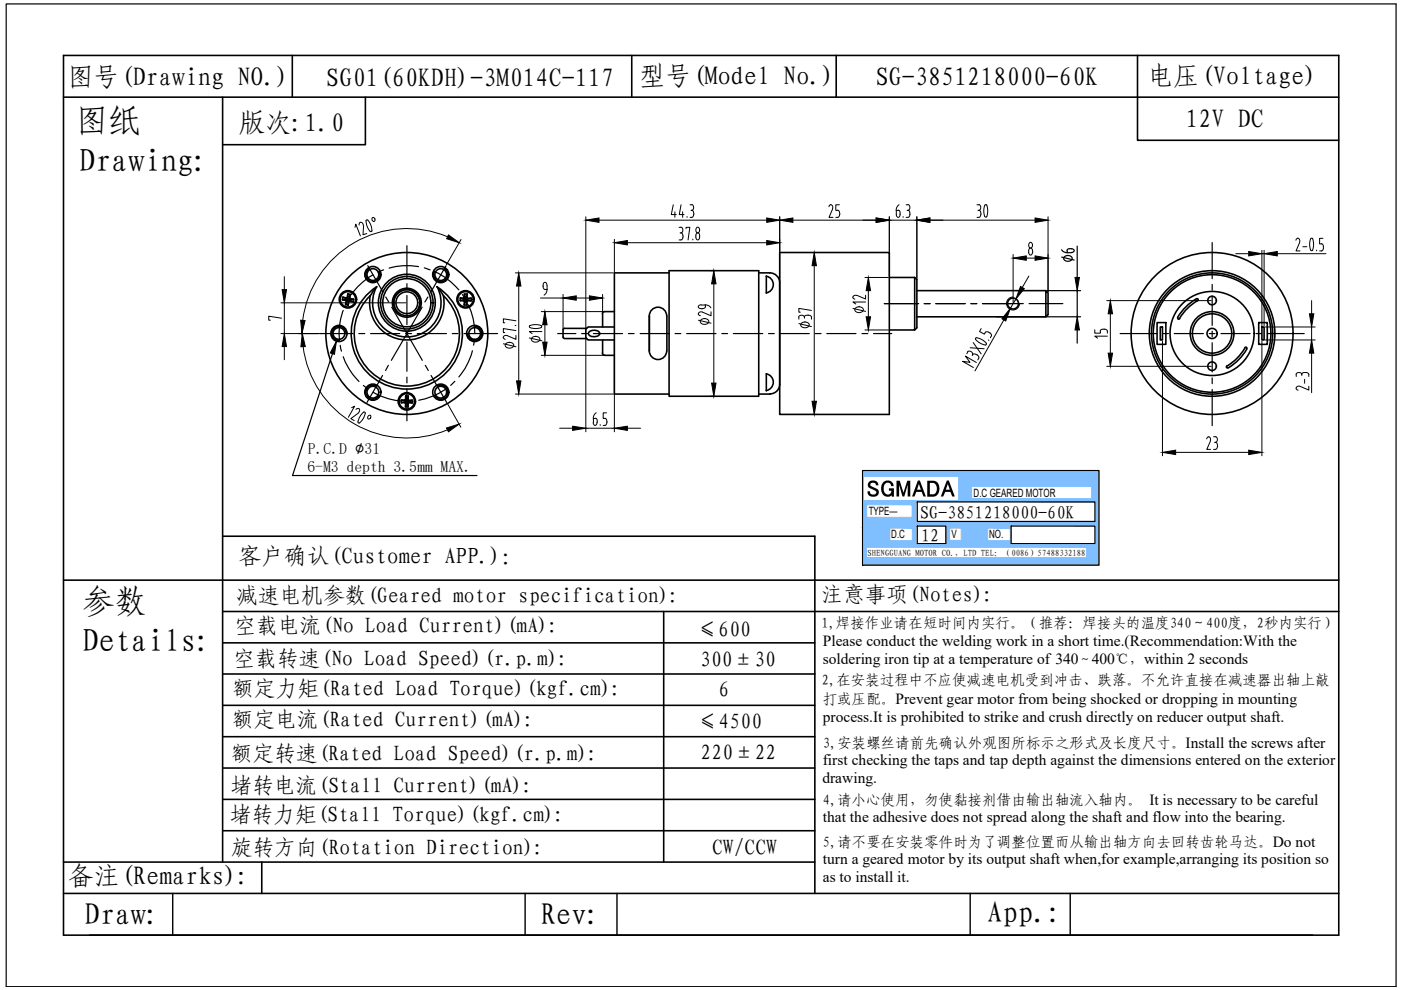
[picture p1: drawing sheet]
<svg xmlns="http://www.w3.org/2000/svg" width="297mm" height="210mm" viewBox="0 0 297 210" stroke-linecap="round" stroke-linejoin="round" font-family="sans-serif">
<!-- layer: 0 -->
<path d="M1.3 .8h294.7v208.4h-294.7zM182.9 99.8h50.1v20h-50.1zM194.5 106.4h37.7v4.2h-37.7zM194.5 111.5h6v3.8h-6zM214.4 111.5h17.8v3.8h-17.8z" fill="none" stroke="#000" stroke-width=".25"/>
<g fill="none" stroke="#000" stroke-width=".34">
<path d="M13.5 11.8h270.3v186.5h-270.3zM62 11.8v8.8M133.9 11.8v8.8M177.3 11.8v8.8M241.2 11.8v17.9h42.6M13.5 20.6h270.3M47.2 20.6v162.2M77.5 20.6v10.1h-30.3M78.3 56.9a1.5 1.5 0 0 0-.6 2 1.5 1.5 0 0 0 2.1 .6 1.5 1.5 0 0 0 .6-2M94.2 56.9a1.5 1.5 0 0 1 .6 2 1.5 1.5 0 0 1-2.1 .6 1.5 1.5 0 0 1-.6-2M141.9 57.4h19v26.6h-19zM141.9 57.9h-11.6v25.7h11.6"/>
<path d="M160.9 57.9h2.3M162.5 58.5v3.6a1.8 1.8 0 0 0 1.5-1.8 1.8 1.8 0 0 0-1.5-1.7M163.2 57.9a2.1 2.1 0 0 1 2.1 2.1v21.5M165.3 53.5h23.3v34.4h-23.3zM188.6 58.8h5.3M193.9 58.8v11.2h-5.3M193.9 58.8l.5 .5v10.2l-.5 .5M72.6 63.6l1.2-.1-.4 .2M72.7 63l.9 .2 .1-.9 .6 .1-.2 .9 .9 .1-.1 .6-.9-.2-.2 .9-.5-.1 .1-.9-.8-.1zM72.7 63l1.1 .5-.2-.3M73.4 70.7a1.5 1.5 0 0 0-1.6-1.5 1.5 1.5 0 0 0-1.4 1.6 1.5 1.5 0 0 0 1.5 1.4M73.7 62.3l.1 1.2 .5-1.1"/>
<path d="M74 63.8l-.2-.3v1.2M74.1 63.3l-.3 .2-.5 1.1M75 63.4l-1.2 .1 1.1 .5M78.5 62.7a7.9 7.9 0 0 0 7.8 9.4 7.9 7.9 0 0 0 7.7-9.4M78.5 62.7l1.4-1.9a11.8 11.8 0 0 0-2.6 17.6 11.8 11.8 0 0 0 17.9 0 11.8 11.8 0 0 0-2.6-17.6l1.4 1.9a11.2 11.2 0 0 1 .2 15.8 11.2 11.2 0 0 1-15.9 .1 11.2 11.2 0 0 1 .2-15.9M79.9 60.8a7.3 7.3 0 0 0 6.4 10.6 7.3 7.3 0 0 0 6.4-10.6M84.7 66.5a2.77 2.77 0 0 1-.5-4.1 2.77 2.77 0 0 1 4.1 0 2.77 2.77 0 0 1-.5 4.1M84.7 66.5a2.77 2.77 0 0 0 3.1 0M97.6 63.2h.9v-.9h.6l-.1 .9h.9v.6h-.9v.9h-.6l.1-.9-.9-.1zM97.6 63.2l1.1 .3-.2-.3M97.6 63.7l1.1-.2-.2 .3M98.4 64.7l.3-1.2 .3 1.2"/>
<path d="M98.5 62.3l.2 1.2 .4-1.2M99 63.2l-.3 .3 1.2-.3M99 63.8l-.3-.3 1.2 .3M100.6 69.2a1.5 1.5 0 0 1 1.5 1.5 1.5 1.5 0 0 1-1.4 1.5 1.5 1.5 0 0 1-1.6-1.5M119.4 71.5l.3 .2M119.7 69.6l-.3 .3v1.6M119.7 69.6h4.7M119.7 71.8h4.7M124.9 70.4a1.51 1.51 0 0 1 2.3 .3 1.44 1.44 0 0 1-2.4 .1zM127.7 74.9l.1 .2 .4 .2h2.1M127.8 72.1v2.8M130.3 66.1h-2.1l-.4 .2v3"/>
<path d="M130.3 69.3h-5.6l-.5 .5v1.8l.5 .5h5.6M137.7 74.4a1.84 1.84 0 0 0 1.8 1.8 1.84 1.84 0 0 0 1.9-1.8M141.4 67a1.84 1.84 0 0 0-1.9-1.9 1.84 1.84 0 0 0-1.8 1.9v7.4M141.4 67v7.4M162.5 79.3a1.8 1.8 0 0 1 1.5 1.7 1.8 1.8 0 0 1-1.5 1.8M162.5 79.3v3.6M194.4 67.2h27.3l.5-.5v-4.6l-.5-.5v5.6M194.4 61.6h27.3M245.3 68.4h1.9v4.6h-1.9zM246 69.3h.5v2.8h-.5zM249.7 67.3l.1 .3h.3M253.9 63.8l.1-.2-.1-.3a9.8 9.8 0 0 0-4.2 4"/>
<path d="M253.9 63.7a10.7 10.7 0 0 0-3.8 3.8M263.9 73.7l.4-.1v.4M264 73.8a11 11 0 0 1-4 3.9v.2l.4 .1M264.4 74a11.2 11.2 0 0 1-4 4M266.9 68.4h1.8v4.6h-1.8zM267.5 69.3h.5v2.8h-.5zM79.8 81.8a1.5 1.5 0 0 0-2.1 .6 1.5 1.5 0 0 0 .6 2.1 1.5 1.5 0 0 0 2.1-.7M85.1 84.8l1.2 .3-.3-.3M86 86.2l.5 .1M86 83.9l.3 1.2 .3-1.1M86.5 84.9l-.2 .2-1.2 .3M86.5 85.4l-.2-.3 .2 1.2"/>
<path d="M86.6 84l-.1 .9h.9v.5h-.9v.9M86.6 84l-.6-.1v.9h-.9v.6h.9v.8M87.4 84.9l-1.1 .2-.3 .3M87.4 85.4l-1.1-.3-.3 1.2M92.7 81.8a1.5 1.5 0 0 1 2.1 .6 1.5 1.5 0 0 1-.6 2.1 1.5 1.5 0 0 1-2.1-.7M160.9 83.6h2.4M165.3 81.5a2.05 2.05 0 0 1-2.1 2M47.2 113.7h125.6v75.7M13.5 123h270.3M47.2 136.3h125.6M47.2 129.7h236.6M140.7 129.7v53.1"/>
<path d="M47.2 156.2h125.6M47.2 149.5h125.6M47.2 142.9h125.6M47.2 176.1h125.6M47.2 169.5h125.6M47.2 162.8h125.6M13.5 189.4h270.3M13.5 182.8h159.3M55.5 182.8v6.6"/>
<circle cx="79.1" cy="58.2" r="1.71"/>
<circle cx="79.1" cy="58.2" r="1.25"/>
<circle cx="93.5" cy="58.2" r="1.71"/>
<circle cx="93.5" cy="58.2" r="1.25"/>
<circle cx="71.9" cy="70.7" r="1.71"/>
<circle cx="71.9" cy="70.7" r="1.25"/>
<circle cx="73.8" cy="63.5" r="1.84"/>
<circle cx="73.8" cy="63.5" r="1.63"/>
<circle cx="86.3" cy="70.7" r="17.2"/>
<circle cx="86.3" cy="64.2" r="5.1"/>
<circle cx="86.3" cy="64.2" r="6"/>
<circle cx="86.3" cy="64.2" r="5.6"/>
<circle cx="86.3" cy="64.2" r="3.1"/>
<circle cx="86.3" cy="64.2" r="2.31"/>
<circle cx="98.7" cy="63.5" r="1.84"/>
<circle cx="98.7" cy="63.5" r="1.63"/>
<circle cx="100.6" cy="70.7" r="1.71"/>
<circle cx="100.6" cy="70.7" r="1.25"/>
<circle cx="214.8" cy="64.4" r="1.16"/>
<circle cx="257" cy="70.7" r="17.2"/>
<circle cx="257" cy="70.7" r="12.5"/>
<circle cx="257" cy="70.7" r="13.3"/>
<circle cx="257" cy="70.7" r="12.8"/>
<circle cx="257" cy="70.7" r="8.9"/>
<circle cx="257" cy="70.7" r="4.6"/>
<circle cx="257" cy="70.7" r="4.2"/>
<circle cx="257" cy="70.7" r="1.08"/>
<circle cx="257" cy="63.7" r=".91"/>
<circle cx="257" cy="77.6" r=".91"/>
<circle cx="79.1" cy="83.1" r="1.71"/>
<circle cx="79.1" cy="83.1" r="1.25"/>
<circle cx="86.3" cy="85.1" r="1.84"/>
<circle cx="86.3" cy="85.1" r="1.63"/>
<circle cx="93.5" cy="83.1" r="1.71"/>
<circle cx="93.5" cy="83.1" r="1.25"/>
</g>
<path d="M36.6 189.4v8.9M111.3 189.4v8.9M130.8 189.4v8.9M205.7 189.4v8.9M226.9 189.4v8.9" fill="none" stroke="#000" stroke-width=".3"/>
<g fill="none" stroke="#000" stroke-width=".25">
<path d="M78 56.3l3.2 5.6M79.1 58.3a14.6 14.6 0 0 0-4.6 4.2M81.3 57.2l-1.1 .5M86.3 52.1v6.8M88.7 56.5a13.3 13.3 0 0 0-6.2 .3M90 56.8l1.2 .4M92.3 57.7a13.8 13.8 0 0 1 5 3.8M94.6 56.3l-3.2 5.6M257 51.4v7.7M67.7 70.7h7.1M72.1 73.2l.3 1.3M72.8 65.8a13.4 13.4 0 0 0-.8 6.2"/>
<path d="M72.8 75.6a14.1 14.1 0 0 0 3.3 5.3M73.8 63.5l-.6 1.1M76.1 70.7h1.2M78.6 70.7h6.2M81.1 79.6l-3.3 5.7M81.8 63l.6 1M82.3 77.5l-.6 1.1M83.1 65.1l6.4 11.3M86 70.7h1.2M86.3 60.1v1.3M86.3 62.6v6.2M86.3 70v1.3"/>
<path d="M86.3 72.5v6.2M86.3 80v1.2M88.5 70.7h6.2M89.5 65.1l-6.5 11.3M90.2 77.5l.6 1.1M90.7 63l-.6 1M91.4 79.6l3.3 5.7M95.9 70.7h1.2M98 62.5l.7 1M98.4 70.7h7.1M99.3 64.6a14.5 14.5 0 0 1 1.4 6.1M100.2 74.4a13.9 13.9 0 0 1-2.9 5.5"/>
<path d="M100.6 71.9l-.2 1.3M118.2 70.7h3.9M123.3 70.7h1.2M125.8 70.7h6.2M133.2 70.7h1.3M135.7 70.7h6.2M143.1 70.7h1.3M145.6 70.7h6.2M153 70.7h1.3M155.5 70.7h6.2M162.9 70.7h1.3M165.4 70.7h6.2"/>
<path d="M172.8 70.7h1.3M175.3 70.7h6.2M182.8 70.7h1.2M185.2 70.7h3.9M187.5 64.4h7.3M195.9 64.4h1.3M198.4 64.4h6.3M205.8 64.4h1.3M208.3 64.4h8.7M218.2 64.4h7.1M237.5 70.7h7.7M246.5 70.7h1.2"/>
<path d="M249 70.7h6.1M256.4 70.7h1.2M257 60.3v1.2M257 62.8v6.2M257 70.2v1.2M257 72.7v6.2M258.9 70.7h6.1M266.3 70.7h1.2M268.8 70.7h7.7M77 81.7l1 .8M79.1 83.2a14.1 14.1 0 0 0 5.9 1.8M86.3 82.4v6.8"/>
<path d="M87.5 85l-1.2 .1M94.5 82.5a13.1 13.1 0 0 1-5.7 2.4M96.4 80.8l-.9 .9M257 80.1v1.3M257 82.6v7.6"/>
</g>
<!-- layer: dim -->
<g fill="none" stroke="#000" stroke-width=".21">
<path d="M60.3 58.7v2.7M75.3 48.2l.1-.7 1 2.5M76.1 47.7a.45 .45 0 0 1 .4-.6 .45 .45 0 0 1 .5 .5v.2M77.1 47.9l-.1 1.9 .8-.3M77.6 46.8l.3-.2 .4 .5 .4 .9 .2 .9M77.6 46.8l.2 1 .4 .9 .4 .4 .3-.2M78.9 46.2a.39 .39 0 0 1 .6 .2 .39 .39 0 0 1-.3 .5l-.3-.3zM94.9 50.2a22.2 22.2 0 0 0-30.7 17.7M97.7 50.8l-3 5.3M109.3 57.9h20.7M124.2 46v23.5M127 46.7h35.6"/>
<path d="M130.3 50.7v6.9M133 51.5h29.6M142.7 43.4l-.4 2.1h1.1M143.1 44.9v1.2M144 48.2h.4a.64 .64 0 0 1 .4 .7 .64 .64 0 0 1-.6 .5M144.4 49.3l.2 .1 .2 .6M144.4 43.4l-.4 2.1h1M144.7 44.9v1.2M144.8 50.3l-.2 .5-.6 .1M144.8 50v.3M145.5 48.5v-.3h.8l-.4 2.7M145.7 45.9v.2"/>
<path d="M146.3 43.4h.4M146.7 43.4a.64 .64 0 0 1 .4 .6 .64 .64 0 0 1-.6 .6M146.7 44.6h.2l.2 .6M146.9 50.7v.2M147.1 45.2a.71 .71 0 0 1-.8 .9M147.5 50.3a.58 .58 0 0 1 .1-.6 .58 .58 0 0 1 .5-.3l.2 .9M147.5 50.3l.2 .5 .2 .1 .2-.1 .2-.5M147.7 48.2a.53 .53 0 0 1 .6 .6 .53 .53 0 0 1-.6 .5 .8 .8 0 0 1 0-1.1zM150.6 57.4h.5M165.3 46v13.7M165.6 53.5h7.8M168.1 46.7h17.7"/>
<path d="M172.6 56.3v28.8M176.2 43.4l.2 .2 .2 .5-.8 2h.8M176.2 43.4l-.5 .4M177.6 44.6h.2l.2 .6M178 43.4h-.8v1.2h.4M178 45.5l-.2 .5-.6 .1M178.1 45.2v.3M183.4 58.8h4.9M188.6 46v12.6M188.6 46.7h5.8M190.4 44.6l.3 .1 .1 .5M190.5 44.6h-.5l.1 1.2 .3 .3a.71 .71 0 0 0 .4-.9"/>
<path d="M190.6 43.4a1.36 1.36 0 0 0-.6 1.2M191.5 45.9v.2M192.1 43.4h.4M192.5 43.4a.64 .64 0 0 1 .4 .7 .64 .64 0 0 1-.6 .5M192.5 44.6h.2l.2 .6M192.9 45.2a.68 .68 0 0 1-.8 .9M194.4 46v13M197.1 46.7h22.4M207.1 43.4h.5M207.1 46.1h.5M207.3 44.6h.3M207.5 43.4a.67 .67 0 0 1 .4 .6 .67 .67 0 0 1-.4 .6"/>
<path d="M207.5 44.6h.2l.2 .6M207.9 45.5l-.2 .5-.2 .1M208 45.2v.3M209.2 43.5l.2 1-.2 1.4M209.2 43.5l-.2-.1-.2 .1-.2 1 .2 1.4 .2 .1 .2-.1M214.8 54v10.2M217.6 54.7h1.9M218.1 53.2l.2-.6h.2h.2l.2 .6M218.1 53.2a.57 .57 0 0 0 .6 .8l.2-.5M218.1 58.5l-1.4 2.4M218.3 51.5a.53 .53 0 0 1 .6 .5 .53 .53 0 0 1-.6 .5 .8 .8 0 0 1 0-1zM218.9 53.2v.3"/>
<path d="M222.2 46v15.8M262 53.8h2.8M267.5 53.1v16M267.5 53.8h.5M268 53.1v16M270.8 53.8h10.3M274.8 50.9a.44 .44 0 0 1 .5-.3 .44 .44 0 0 1 .3 .6l-.1 .2M275.5 51.4l-.7 1.8h.8M276.2 52.3h.9M277.9 50.6l-.2 1 .2 1.4M277.9 50.6l.2-.1 .2 .1M277.9 53l.2 .2 .2-.2"/>
<path d="M278.3 50.6l.2 1-.2 1.4M279.1 53v.2M280.2 51.7l.2 .1 .2 .5M280.5 50.5h-.7v1.2h.4M280.6 52.3a.68 .68 0 0 1-.8 .9M59.6 70.7h7.9M59.6 64.2h26.4M59.7 67.5l-2.7-.5v.9h.3M60.3 64.2v6.5M60.3 73.5v2.8M64.3 73.5a22.2 22.2 0 0 0 30.5 17.6M106.7 72.9l2.7 .6"/>
<path d="M107.4 72.8a1.01 1.01 0 0 1 1.5 .4 .98 .98 0 0 1-.9 .6 .98 .98 0 0 1-.9-.6zM109.2 69h.2M109.4 71.1v.9l-1.8-.8a.49 .49 0 0 0-.7 0 .49 .49 0 0 0 0 .6l.2 .1M109.4 70.1l-2.7-.4v.8h.3M109.4 68l-2.7-.4v.8h.3M110 60.6v20.2M112.2 71.7l2.7 .5M112.9 71.5a1.01 1.01 0 0 1 1.6 .4 .98 .98 0 0 1-.9 .6 .98 .98 0 0 1-1-.6zM114.6 63.2h4.8M114.7 69l.2 .2-.2 .2M114.8 69l-1.5-.2-.9 .2-.2 .2 .2 .3 .9 .2 1.5-.2M114.8 75.3h13.2"/>
<path d="M114.8 66.1h13.2M114.9 70.3h-2.7l.6 .4M115.1 60.8a.58 .58 0 0 1 .1-.6 .58 .58 0 0 1 .6-.3 2.22 2.22 0 0 1-.4 2.7M115.1 60.8l.2 .5 .7 .1M115.5 68.9v3.6M119.4 62.4v7.3M122.2 63.2h2.8M124.2 71.9v19.7M127.8 62.4v3.9M130.3 72.3v19.3M148 66.5l.5 .4M148.1 67.9l2.6 .6"/>
<path d="M148.7 64.6l-.6 .2-.1 .2 .1 .2 .6 .2M148.7 64.7h.8M148.7 65.5h.3M148.7 67.7a1.01 1.01 0 0 1 1.6 .5 .98 .98 0 0 1-.9 .6 .98 .98 0 0 1-.9-.6zM149 66.2h-.6l-.3 .3M149.5 64.6a1.38 1.38 0 0 1 1.2 .7M149.6 64.7l-.1 .5-.6 .2M150.7 66.1v.9l-1.7-.8M151.3 60.2v21M169.3 67.2a.67 .67 0 0 1 .6-.4 .67 .67 0 0 1 .7 .4M169.4 68.6l2.6 .6M169.4 67.3v.4"/>
<path d="M170 68.4a1.01 1.01 0 0 1 1.6 .5 .98 .98 0 0 1-.9 .6 .98 .98 0 0 1-.9-.6zM170.6 67.3v.2M171.4 66.8l.6 .2v.2M171.5 66.8a.73 .73 0 0 0-1 .4M172 65.8l-2.6-.4v.8h.3M172 67.3v.4M180.8 63l.5 .4M180.8 65.4l2.7 .6M181.5 65.2a1.01 1.01 0 0 1 1.5 .5 .98 .98 0 0 1-.9 .6 .98 .98 0 0 1-.9-.6zM181.7 62.7l-.6-.1-.3 .4M183.4 70h4.9M183.5 64h-2.7l.6 .5"/>
<path d="M183.5 62.6v.8l-1.8-.8M184.1 61.6v5.6M205.1 74.6a.67 .67 0 0 1 .8-.1 .67 .67 0 0 1 .3 .7M205.2 74.6l-.2 .4M205.7 73.7l3 .2M206.2 75.2l-.1 .2M206.3 72.6l1.7 2.4M206.9 75.1l-.5-.1-.2 .2M207 75.1l.2 .2M207 76.9l-2.3-1.4 1 1.3-1.6-.2 2.3 1.3M207.1 71.6l1.3 .5 .7 .7v.2l-.2 .1-.9-.2-1.2-.9M207.1 71.6l-.3 .1 .1 .3"/>
<path d="M207.2 75.3l.3 .4v.2M207.5 75.9l-.2 .4M208 69.7l-.3 .6 1 .6 .3-.6 .6 .1M209.6 72.1l.1 .1M209.6 70.4l.3 .2M209.9 70.6l.3 .4-.2 .6M212.9 67.8l-6.2 10.8M214.8 63a1.38 1.38 0 0 0-1.4 1.4 1.38 1.38 0 0 0 1.4 1.3 1.38 1.38 0 0 0 1.4-1.3M215.4 63.4l-1.2 2M232.1 69.9v.7h1.2v-.4M233.9 69.8l-.6 .2v.2M233.9 69.8a.71 .71 0 0 1 .9 .4"/>
<path d="M234.7 77.7h22.1M234.7 63.7h22.1M234.8 71.3h-2.7l.6 .4M234.8 70.2v.4M235.4 66.5v8.4M246.5 72.3v24.3M267.5 72.3v24.3M268.3 69.3h10.5M268.3 72.1h10.5M274.8 79.4a.67 .67 0 0 1 .6-.4 .67 .67 0 0 1 .6 .4M274.8 79.4v.4M276 79.4v.2"/>
<path d="M276.6 79l-.5 .2-.1 .2M276.6 79a.71 .71 0 0 1 .9 .4v.4M278.1 63.7v2.8M278.1 69.3v2.8M278.1 74.9v8.4M74.5 86.4l.7-.3-1.3 2.4M75.9 87.6l-1.5 1.2 .7 .4M76.1 86.6l-.6 .2M76.1 86.6l.1 .5-.3 .5M77.4 87.6l-.3 .9-.9 1.2M77.5 87.6l-.2-.2a2.37 2.37 0 0 0-1.3 2.3h.3M78.2 88.1l.1-.1a.39 .39 0 0 1 .3 .6 .39 .39 0 0 1-.6 .1z"/>
<path d="M94.8 85.5l2.9 5.1M109.3 83.6h20.7M118.7 90.8h2.7M124.2 90.8h6.1M125.8 89.6l.2 .5 .2 .1 .2-.1 .2-.5M126.2 88.7h-.4v.9M126.2 88.7l.3 .1 .1 .5M126.4 87.5a1.36 1.36 0 0 0-.6 1.2M126.6 89.3v.3M127.3 90v.2M128.2 88.7l.3 .1 .2 .5M128.6 87.5h-.7v1.2h.4"/>
<path d="M128.7 89.6l-.2 .5-.6 .1M128.7 89.3v.3M133 90.8h2.8M150.6 84h.5M165.6 87.9h7.8M249.3 95.9h15.5M255.8 93.1a.44 .44 0 0 1 .6-.5 .44 .44 0 0 1 .3 .7l-.1 .2M256.6 93.5l-.7 1.8h.8M257.3 92.6h.4M257.7 92.6a.64 .64 0 0 1 .4 .7 .64 .64 0 0 1-.6 .5M257.7 93.8h.2l.2 .6M258.1 94.7l-.2 .5-.6 .1"/>
<path d="M258.1 94.4v.3M274.8 82.3l.4 .4M275.7 81.9h-.6l-.3 .4M276.6 80.4v.9M277.5 81.9v.8l-1.8-.8"/>
</g>
<g fill="#000" stroke="#000" stroke-width=".21">
<path d="M95.1 49.8l2.3 1.7-2.7-.9zM124.2 46.7l2.8-.5v.9zM130.3 51.5l2.7-.5v.9zM162.6 51l2.7 .5-2.7 .4zM162.6 46.2l2.7 .5-2.7 .4zM165.3 46.7l2.8-.5v.9zM172.6 53.5l.5 2.8h-.9zM185.8 46.2l2.8 .5-2.8 .4zM194.4 46.7l2.7-.5v.9zM214.8 54.7l2.8-.4v.9zM219.5 46.2l2.7 .5-2.7 .4zM219.5 54.3l2.7 .4-2.7 .5z"/>
<path d="M264.8 53.3l2.7 .5-2.7 .5zM268 53.8l2.8-.5v1zM60.3 70.7l.4 2.8h-.9zM59.8 61.4h.9l-.4 2.8zM64.1 70.7l.6 2.8h-.9zM63.8 67.9l.9 .1-.7 2.7zM110 57.9l.4 2.7h-.9zM115.1 72.5h.9l-.5 2.8zM115.5 66.1l.5 2.8h-.9zM119.4 63.2l2.8-.5v1zM125 62.7l2.8 .5-2.8 .5zM151.3 57.4l.5 2.8h-.9z"/>
<path d="M184.1 58.8l.5 2.8h-1zM183.6 67.2h1l-.5 2.8zM214.2 65.4l-1 2.7-.8-.5zM216.4 60.7l.8 .5-1.8 2.2zM235 74.9h.9l-.5 2.8zM235.4 63.7l.5 2.8h-.9zM277.6 66.5h1l-.5 2.8zM278.1 72.1l.5 2.8h-1zM94.7 90.7l2.7-.8-2.3 1.7zM109.5 80.8h.9l-.4 2.8zM121.4 90.4l2.8 .4-2.8 .5zM130.3 90.8l2.7-.4v.9z"/>
<path d="M150.9 81.2h.9l-.5 2.8zM172.2 85.1h.9l-.5 2.8zM246.5 95.9l2.8-.5v1zM264.8 95.4l2.7 .5-2.7 .5z"/>
</g>
<!-- layer: chicun -->
<path d="M227.9 58.8h1l-.5 2.8zM71.3 72.3l-.4 2.8-.9-.3zM228.4 67.2l.5 2.8h-1z" fill="#000" stroke="#000" stroke-width=".21"/>
<g fill="none" stroke="#000" stroke-width=".25">
<path d="M225.1 53a1.36 1.36 0 0 0 1.2 .6M225.1 54.5l2.7 .6M225.8 54.4a1.01 1.01 0 0 1 1.5 .4 .98 .98 0 0 1-.9 .6 .98 .98 0 0 1-.9-.6zM226.3 53.6h.9M226.3 53.2v.4M226.8 52.7l-.4 .1-.2 .3M226.9 52.7h.3M227.1 52.7l.6 .2 .1 .2-.1 .2-.6 .2M228.4 52.2v6.6M70.5 75l-8.5 25.8h39.1M211.3 67.2h17.8M222 61.6h7.1"/>
<path d="M228.4 61.6v5.6M228.4 70v2.8"/>
</g>
<!-- layer: 0 -->
<g fill="#7fbfff" stroke="#7fbfff" stroke-width=".21">
<path d="M182.9 99.8l50.1 1.2v-1.2zM182.9 99.8l50.1 1.2h-50.1z"/>
<path d="M203.3 101l29.7 2.1v-2.1zM203.3 101l29.7 2.1h-29.7z"/>
<path d="M203.3 103.1l2.7 2.7v-2.7zM203.3 103.1l2.7 2.7h-2.7z"/>
<path d="M231.5 103.1l1.5 2.7v-2.7zM231.5 103.1l1.5 2.7h-1.5z"/>
<path d="M182.9 101l.1 5.2v-5.2zM182.9 101l.1 5.2h-.1z"/>
<path d="M203.3 105.8l29.7 .4v-.4zM203.3 105.8l29.7 .4h-29.7z"/>
<path d="M182.9 106.2l50.1 .2v-.2zM182.9 106.2l50.1 .2h-50.1z"/>
<path d="M182.9 106.4l11.6 .6v-.6zM182.9 106.4l11.6 .6h-11.6z"/>
<path d="M182.9 107l.9 2.7v-2.7zM182.9 107l.9 2.7h-.9z"/>
<path d="M193.4 107l1.1 2.7v-2.7zM193.4 107l1.1 2.7h-1.1z"/>
<path d="M232.2 106.4l.8 4.2v-4.2zM232.2 106.4l.8 4.2h-.8z"/>
<path d="M182.9 109.7l11.6 .9v-.9zM182.9 109.7l11.6 .9h-11.6z"/>
<path d="M182.9 110.6l50.1 .9v-.9zM182.9 110.6l50.1 .9h-50.1z"/>
<path d="M200.5 111.5l13.9 .5v-.5zM200.5 111.5l13.9 .5h-13.9z"/>
<path d="M182.9 111.5l11.6 .5v-.5zM182.9 111.5l11.6 .5h-11.6z"/>
<path d="M200.5 112l.8 2.6v-2.6zM200.5 112l.8 2.6h-.8z"/>
<path d="M203.8 112l5.6 2.6v-2.6zM203.8 112l5.6 2.6h-5.6z"/>
<path d="M182.9 112l5.8 2.6v-2.6zM182.9 112l5.8 2.6h-5.8z"/>
<path d="M193.4 112l1.1 2.6v-2.6zM193.4 112l1.1 2.6h-1.1z"/>
<path d="M200.5 114.6h8.9zM200.5 114.6h8.9z"/>
<path d="M214.2 112l.2 2.6v-2.6zM214.2 112l.2 2.6h-.2z"/>
<path d="M232.2 111.5l.8 3.8v-3.8zM232.2 111.5l.8 3.8h-.8z"/>
<path d="M200.5 114.6l13.9 .7v-.7zM200.5 114.6l13.9 .7h-13.9z"/>
<path d="M182.9 114.6l11.6 .7v-.7zM182.9 114.6l11.6 .7h-11.6z"/>
<path d="M182.9 115.3l50.1 .7v-.7zM182.9 115.3l50.1 .7h-50.1z"/>
<path d="M182.9 116l.8 2.2v-2.2zM182.9 116l.8 2.2h-.8z"/>
<path d="M230.3 116l2.7 2.2v-2.2zM230.3 116l2.7 2.2h-2.7z"/>
<path d="M182.9 118.2l50.1 1.6v-1.6zM182.9 118.2l50.1 1.6h-50.1z"/>
</g>
<g fill="#000">
<path d="M184.2 102.3l.6-.4 .9 .1 .5 .6v.3h-.5a.6 .6 0 0 0-.6-.6 .6 .6 0 0 0-.6 .6l1.6 .8 .3 .7-.2 .4-.3 .3-1.1 .2-.5-.2-.4-.6v-.3h.5a.68 .68 0 0 0 .7 .6 .68 .68 0 0 0 .7-.5l-1.6-1-.2-.4zM187.3 102.2l.6-.3h.6l.8 .5 .2 .7h-.6l-.1-.5-.4-.3h-.4l-.3 .3-.3 .4v1l.4 .7 .7 .1 .5-.5v-.3h-.5v-.5h1v1.8h-.4l-.1-.3-.4 .3h-.7l-.7-.5-.3-.6-.1-.9 .1-.6zM190.1 101.9h.7l.8 2.6 .8-2.6h.6v3.4h-.6v-2.5l-.7 2.5h-.4l-.7-2.5v2.5h-.5z"/>
<path d="M194.6 101.9h.4l1.3 3.4h-.5l-.4-1h-1.1l-.4 1h-.5zM194.8 102.6l-.4 1.2h.8z"/>
<path d="M196.6 101.9h1.5l.8 .6 .3 .9-.1 .7-.2 .7-.5 .4-1.8 .1zM197.1 102.4v2.4h.9l.4-.3 .2-.4-.1-1.1-.5-.6z"/>
<path d="M200.7 101.9h.5l1.2 3.4h-.5l-.4-1h-1.1l-.4 1h-.5zM201 102.6l-.5 1.2h.9z"/>
</g>
<g font-size="6.9">
<text x="16" y="28.1">图纸</text>
<text x="16.8" y="36.6">Drawing:</text>
<text x="17.4" y="129.9">参数</text>
<text x="17.5" y="138.3">Details:</text>
</g>
<g font-size="6.5">
<text x="17.9" y="196.2">Draw:</text>
<text x="114.6" y="196.1">Rev:</text>
<text x="209.3" y="195.7">App.:</text>
</g>
<g font-size="5.5">
<text x="135.6" y="17.9">型号(Model No.)</text>
<text x="14.3" y="18.3">图号(Drawing NO.)</text>
<text x="69.2" y="18.4">SG01(60KDH)-3M014C-117</text>
<text x="185.7" y="18.2">SG-3851218000-60K</text>
<text x="243.3" y="18.1">电压(Voltage)</text>
<text x="50.7" y="27.9">版次:1.0</text>
<text x="251.3" y="27.1">12V DC</text>
<text x="14.4" y="187.7">备注(Remarks):</text>
</g>
<text font-size="4.9" x="50.5" y="119.6">客户确认(Customer APP.)：</text>
<g font-size="4.6">
<text x="50.1" y="127.9">减速电机参数(Geared motor specification):</text>
<text x="174.2" y="127.7">注意事项(Notes):</text>
<text x="49.8" y="134.3">空载电流(No Load Current)(mA):</text>
<text x="147.7" y="135.1">≤600</text>
<text x="49.6" y="141.3">空载转速(No Load Speed)(r.p.m):</text>
<text x="148.4" y="141.3">300±30</text>
<text x="49.3" y="147.5">额定力矩(Rated Load Torque)(kgf.cm):</text>
<text x="152.4" y="147.9">6</text>
<text x="49.2" y="154.2">额定电流(Rated Current)(mA):</text>
<text x="147.7" y="154.5">≤4500</text>
<text x="49" y="161.3">额定转速(Rated Load Speed)(r.p.m):</text>
<text x="148.5" y="161.2">220±22</text>
<text x="48.9" y="168.1">堵转电流(Stall Current)(mA):</text>
<text x="48.8" y="174.3">堵转力矩(Stall Torque)(kgf.cm):</text>
<text x="49" y="181.3">旋转方向(Rotation Direction):</text>
<text x="151" y="181.3">CW/CCW</text>
</g>
<g font-size="3.9">
<text x="195.1" y="110">SG-3851218000-60K</text>
<text x="195.3" y="115">12</text>
</g>
<g font-size="3.3">
<text x="65.2" y="100.1">6-M3 depth 3.5mm MAX.</text>
<text x="65.3" y="96.2">P.C.D ∅31</text>
<text x="174.5" y="137">Please conduct the welding work in a short time.(Recommendation:With the</text>
<text x="174.5" y="140.7">soldering iron tip at a temperature of 340</text>
<text x="231.5" y="140.7">400℃，within 2 seconds</text>
<text x="174.5" y="153.1">process.It is prohibited to strike and crush directly on reducer output shaft.</text>
<text x="174.4" y="166.1">drawing.</text>
<text x="174.5" y="162.3">first checking the taps and tap depth against the dimensions entered on the exterior</text>
<text x="174.5" y="174.4">that the adhesive does not spread along the shaft and flow into the bearing.</text>
<text x="174.5" y="183.2">turn a geared motor by its output shaft when,for example,arranging its position so</text>
<text x="174.5" y="187">as to install it.</text>
</g>
<g font-size="3.1">
<text x="174.2" y="133.2">1,焊接作业请在短时间内实行。（推荐：焊接头的温度340～400度，2秒内实行）</text>
<text x="174.2" y="145.3">2,在安装过程中不应使减速电机受到冲击、跌落。不允许直接在减速器出轴上敲</text>
<text x="174.5" y="149.3">打或压配。Prevent gear motor from being shocked or dropping in mounting</text>
<text x="174.5" y="158.5">3,安装螺丝请前先确认外观图所标示之形式及长度尺寸。Install the screws after</text>
<text x="174.5" y="170.6">4,请小心使用，勿使黏接剂借由输出轴流入轴内。 It is necessary to be careful</text>
<text x="174.5" y="179.5">5,请不要在安装零件时为了调整位置而从输出轴方向去回转齿轮马达。Do not</text>
</g>
<text font-size="2.8" x="228.7" y="140.7">～</text>
<g font-size="2.4">
<text x="206.4" y="105.3">D.C GEARED MOTOR</text>
<text x="184.2" y="109.2">TYPE—</text>
<text x="189" y="114.2">D.C</text>
<text x="201.8" y="114.1">V</text>
<text x="209.7" y="114.2">NO.</text>
</g>
<text font-size="1.8" x="183.9" y="117.8">SHENGGUANG MOTOR CO.，LTD TEL：（0086）57488332188</text>
</svg>
